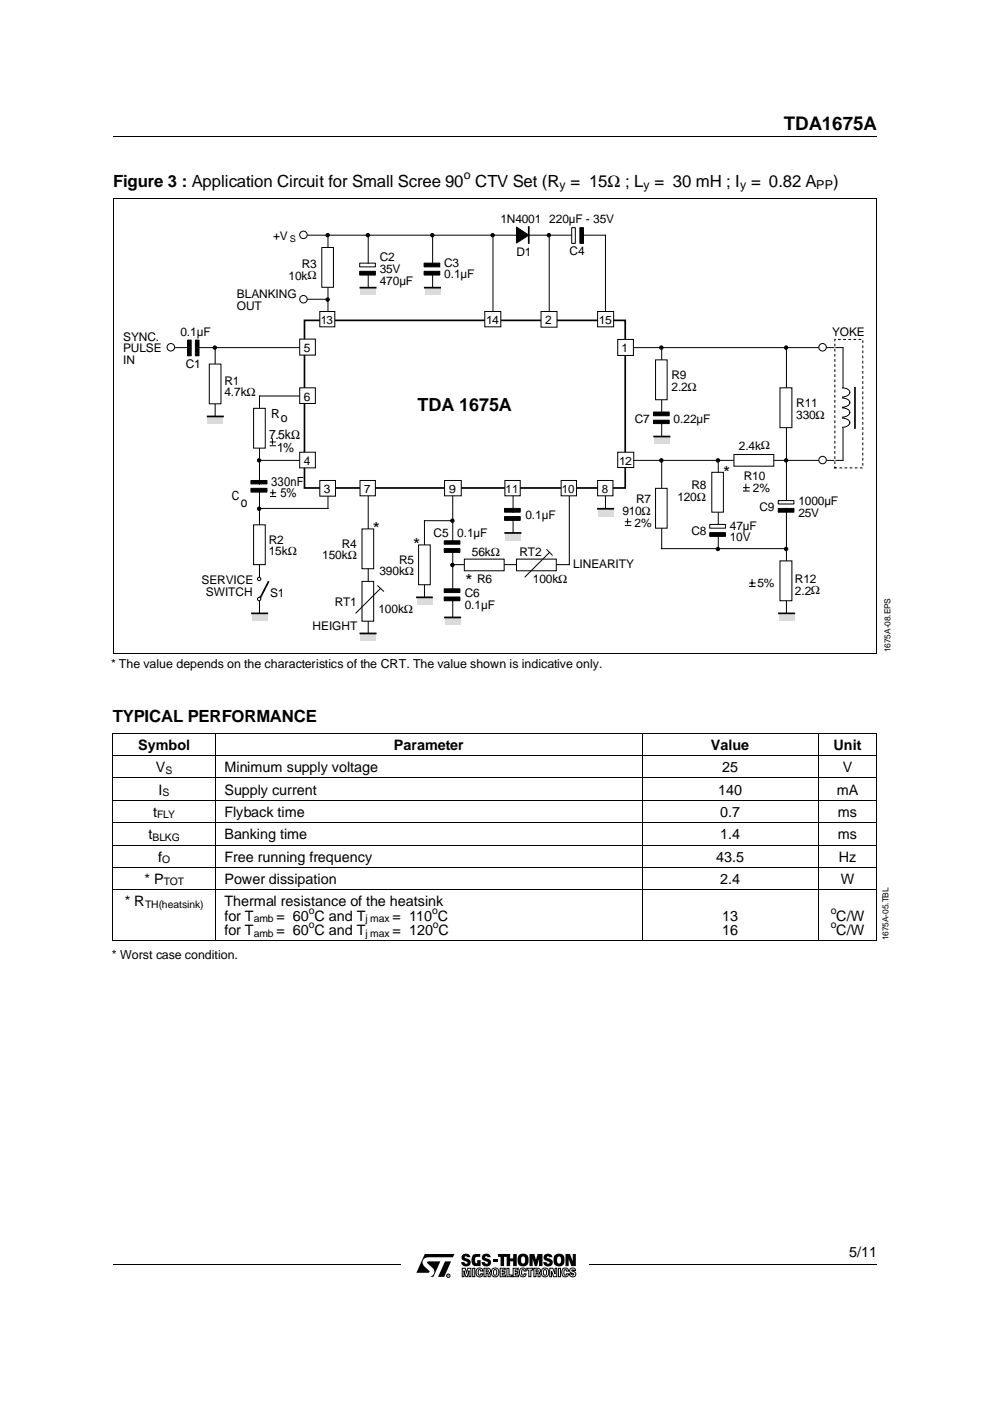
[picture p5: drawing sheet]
<svg xmlns="http://www.w3.org/2000/svg" width="210mm" height="297mm" viewBox="0 0 210 297" stroke-linecap="round" stroke-linejoin="round" font-family="sans-serif">
<g fill="none" stroke="#000" stroke-width=".21">
<path d="M23.9 155.5h162M23.9 155.4v44.1M45.7 155.5v44M136.1 155.5v44M173.5 155.5v44M185.9 155.4v44.1M23.9 160.3h162M23.9 164.9h162M23.9 169.7h162M23.9 174.4h162M23.9 179.2h162M23.9 183.9h162"/>
<path d="M23.9 188.6h162M23.9 199.5h162"/>
</g>
<g fill="#fff">
<path d="M23.7 200.8v3.9z"/>
<path d="M23.7 200.8h78.5z"/>
<path d="M23.7 204.7h78.5z"/>
<path d="M102.2 200.8v3.9z"/>
<path d="M186.8 179.2v20.2z"/>
<path d="M186.8 179.2h4.5z"/>
<path d="M186.8 199.4h4.5z"/>
<path d="M191.3 179.2v20.2z"/>
</g>
<path d="M24 42.1h161.9M24 42v96.6M185.9 42v96.6M131.8 73.7h46.9M140.3 73.7v13.7M131.8 97.6h46.9M24 138.6h161.9" fill="none" stroke="#000" stroke-width=".21"/>
<path d="M139 76.3h2.4v8.5h-2.4z" fill="#fff" stroke="#000" stroke-width=".21"/>
<path d="M138.6 87.4h3.3v.7h-3.3zM138.6 89.1h3.3v.7h-3.3z" fill="#000" stroke="#000" stroke-width=".21"/>
<path d="M178.6 82.2a1.29 1.29 0 0 1 1.6 1 1.42 1.42 0 0 1-1.6 1M178.6 84.4a1.29 1.29 0 0 1 1.6 1 1.42 1.42 0 0 1-1.6 .9M178.6 86.5a1.29 1.29 0 0 1 1.6 1 1.42 1.42 0 0 1-1.6 .9M178.6 88.7a1.29 1.29 0 0 1 1.6 1 1.42 1.42 0 0 1-1.6 .9" fill="none" stroke="#000" stroke-width=".21"/>
<path d="M138.7 92.6h3.3v1.6h-3.3z" fill="#dbdbdb"/>
<path d="M138.7 92.6h3.3" fill="none" stroke="#000" stroke-width=".36"/>
<g fill="#000" stroke="#000" stroke-width=".21">
<circle cx="140.2" cy="73.7" r=".36"/>
<circle cx="140.2" cy="97.6" r=".36"/>
<circle cx="152.2" cy="97.6" r=".36"/>
</g>
<path d="M140.3 89.9v2.6" fill="none" stroke="#000" stroke-width=".21"/>
<path d="M155.6 96.4h8.5v2.4h-8.5z" fill="#fff" stroke="#000" stroke-width=".21"/>
<circle cx="166.7" cy="97.6" r=".36" fill="#000" stroke="#000" stroke-width=".21"/>
<path d="M166.7 73.7v32.4" fill="none" stroke="#000" stroke-width=".21"/>
<path d="M165.4 82.2h2.5v8.5h-2.5z" fill="#fff" stroke="#000" stroke-width=".21"/>
<g fill="#fff" stroke="#000" stroke-width=".21">
<circle cx="174.4" cy="73.6" r=".79"/>
<circle cx="174.4" cy="97.5" r=".79"/>
</g>
<path d="M177 72h5.9v27.2h-5.9z" fill="none" stroke="#fff" stroke-width=".21"/>
<path d="M177 72h5.9v27.2h-5.9z" fill="none" stroke="#000" stroke-width=".21" stroke-dasharray=".4 .7"/>
<path d="M178.7 73.7v8.5M140.3 97.6v18.7M152.3 97.6v13.6M178.7 90.7v6.9M166.7 107.8v22.2" fill="none" stroke="#000" stroke-width=".21"/>
<path d="M181.3 82.2v8.5" fill="none" stroke="#000" stroke-width=".36"/>
<path d="M150.5 111.2h3.3v.8h-3.3z" fill="#fff" stroke="#000" stroke-width=".21"/>
<path d="M150.5 112.9h3.3v.8h-3.3z" fill="#000" stroke="#000" stroke-width=".21"/>
<g fill="#fff" stroke="#000" stroke-width=".21">
<path d="M139 103.5h2.4v8.5h-2.4z"/>
<path d="M150.9 100.1h2.5v8.5h-2.5z"/>
</g>
<circle cx="152.2" cy="116.4" r=".36" fill="#000" stroke="#000" stroke-width=".21"/>
<path d="M140.3 116.3h26.4M152.3 113.8v2.5" fill="none" stroke="#000" stroke-width=".21"/>
<path d="M165.4 118.9h2.5v8.5h-2.5z" fill="#fff" stroke="#000" stroke-width=".21"/>
<path d="M165.2 130h3.3v1.7h-3.3z" fill="#dbdbdb"/>
<path d="M165.2 130h3.2" fill="none" stroke="#000" stroke-width=".36"/>
<circle cx="166.7" cy="116.4" r=".36" fill="#000" stroke="#000" stroke-width=".21"/>
<path d="M165 106.1h3.3v.8h-3.3z" fill="#fff" stroke="#000" stroke-width=".21"/>
<path d="M165 107.8h3.3v.8h-3.3z" fill="#000" stroke="#000" stroke-width=".21"/>
<path d="M64.4 49.9h57.2M69.5 49.9v17M55 84h8.5M157.6 103.4h1.3M157.6 104.1h1.3M158.1 102.7v1.2M158.9 123.6h1.2M158.9 124.3h1.2M159.4 122.9v1.2" fill="none" stroke="#000" stroke-width=".21"/>
<path d="M64.6 67.9h68v35.6h-68z" fill="#fff" stroke="#000" stroke-width=".36"/>
<path d="M108.8 110.4v3.4" fill="none" stroke="#000" stroke-width=".21"/>
<path d="M131 72h3.3v3.4h-3.3z" fill="#fff" stroke="#000" stroke-width=".21"/>
<path d="M109.5 48.1l2.6 1.8-2.6 1.6z" fill-rule="evenodd" fill="#000" stroke="#000" stroke-width=".21"/>
<path d="M112.1 48.1v3.4" fill="none" stroke="#000" stroke-width=".36"/>
<g fill="#fff" stroke="#000" stroke-width=".21">
<path d="M114.7 66h3.4v3.4h-3.4z"/>
<path d="M67.8 66h3.2v3.3h-3.2z"/>
<path d="M102.8 66h3.4v3.3h-3.4z"/>
<path d="M126.7 66h3.4v3.3h-3.4z"/>
<path d="M131 95.9h3.4v3.2h-3.4z"/>
</g>
<path d="M78.1 104.4v30.7M96 104.4v10.3M108.8 104.4v4.3M120.7 103.5v16.2M128.4 104.4v3.4" fill="none" stroke="#000" stroke-width=".21"/>
<g fill="#fff" stroke="#000" stroke-width=".21">
<path d="M76.3 101.9h3.3v3.2h-3.3z"/>
<path d="M126.7 101.9h3.3v3.2h-3.3z"/>
<path d="M94.3 101.9h3.5v3.2h-3.5z"/>
<path d="M119 101.9h3.2v3.2h-3.2z"/>
<path d="M107 101.9h3.3v3.2h-3.3z"/>
</g>
<path d="M107 107.8h3.3v.8h-3.3zM107 109.5h3.3v.8h-3.3z" fill="#000" stroke="#000" stroke-width=".21"/>
<path d="M107.1 113h3.3v1.6h-3.3z" fill="#dbdbdb"/>
<path d="M107.1 113h3.3" fill="none" stroke="#000" stroke-width=".36"/>
<path d="M90 110.4v16.2M96 119.7h24.7M96 127.4v3.4" fill="none" stroke="#000" stroke-width=".21"/>
<path d="M98.4 118.5h8.5v2.5h-8.5z" fill="#fff" stroke="#000" stroke-width=".21"/>
<g fill="#000" stroke="#000" stroke-width=".21">
<circle cx="95.9" cy="110.4" r=".36"/>
<circle cx="95.9" cy="119.8" r=".36"/>
</g>
<path d="M94.2 114.7h3.3v.7h-3.3zM94.2 116.3h3.3v.8h-3.3zM94.2 124.8h3.3v.8h-3.3zM94.2 126.6h3.3v.8h-3.3z" fill="#000" stroke="#000" stroke-width=".21"/>
<path d="M96 117.2v7.6" fill="none" stroke="#000" stroke-width=".21"/>
<path d="M126.8 107.9h3.3v1.6h-3.3z" fill="#dbdbdb"/>
<path d="M126.8 107.9h3.2" fill="none" stroke="#000" stroke-width=".36"/>
<path d="M94.3 130.9h3.4v1.6h-3.4z" fill="#dbdbdb"/>
<path d="M94.3 130.9h3.3" fill="none" stroke="#000" stroke-width=".36"/>
<path d="M88.7 115.5h2.5v8.5h-2.5z" fill="#fff" stroke="#000" stroke-width=".21"/>
<path d="M90 110.4h6" fill="none" stroke="#000" stroke-width=".21"/>
<path d="M88.4 126.6h3.3v1.7h-3.3z" fill="#dbdbdb"/>
<path d="M88.4 126.6h3.2" fill="none" stroke="#000" stroke-width=".36"/>
<g fill="#fff" stroke="#000" stroke-width=".21">
<path d="M76.8 112.1h2.4v8.5h-2.4z"/>
<path d="M76.8 123.3h2.4v8.4h-2.4z"/>
<path d="M109.5 118.5h8.5v2.5h-8.5z"/>
</g>
<path d="M115.9 116.5l1.2 1.2M116.4 117.2l-5.1 5.1M80.1 124.2l1.2 1.1M80.6 124.8l-5.1 5.2" fill="none" stroke="#000" stroke-width=".21"/>
<path d="M76.4 134.3h3.3v1.6h-3.3z" fill="#dbdbdb"/>
<path d="M76.4 134.3h3.3" fill="none" stroke="#000" stroke-width=".36"/>
<path d="M42 73.7h21.5M55 84v18.7M55 97.6h8.5M55 104.4v17.9M69.5 104.4v3.4" fill="none" stroke="#000" stroke-width=".21"/>
<g fill="#fff" stroke="#000" stroke-width=".21">
<path d="M63.5 95.9h3.4v3.3h-3.4z"/>
<path d="M63.5 82.2h3.4v3.3h-3.4z"/>
<path d="M67.8 101.9h3.3v3.3h-3.3z"/>
</g>
<path d="M56.9 123.4l-1.7 3.4" fill="none" stroke="#000" stroke-width=".36"/>
<path d="M55 126.6v4.2" fill="none" stroke="#000" stroke-width=".21"/>
<circle cx="54.9" cy="107.9" r=".36" fill="#000" stroke="#000" stroke-width=".21"/>
<circle cx="54.9" cy="122.7" r=".36" fill="#fff" stroke="#000" stroke-width=".21"/>
<path d="M55 107.8v14.5" fill="none" stroke="#000" stroke-width=".21"/>
<path d="M53.8 111.3h2.4v8.4h-2.4z" fill="#fff" stroke="#000" stroke-width=".21"/>
<circle cx="54.9" cy="127" r=".36" fill="#fff" stroke="#000" stroke-width=".21"/>
<path d="M53.4 130h3.3v1.7h-3.3z" fill="#dbdbdb"/>
<path d="M53.4 130h3.3" fill="none" stroke="#000" stroke-width=".36"/>
<path d="M53.2 101.9h3.4v.7h-3.4zM53.2 103.5h3.4v.8h-3.4z" fill="#000" stroke="#000" stroke-width=".21"/>
<path d="M53.8 86.6h2.4v8.4h-2.4z" fill="#fff" stroke="#000" stroke-width=".21"/>
<circle cx="54.9" cy="97.6" r=".36" fill="#000" stroke="#000" stroke-width=".21"/>
<path d="M55 107.8h14.5" fill="none" stroke="#000" stroke-width=".21"/>
<path d="M63.5 71.9h3.4v3.4h-3.4z" fill="#fff" stroke="#000" stroke-width=".21"/>
<path d="M44 88.3h3.4v1.6h-3.4z" fill="#dbdbdb"/>
<path d="M44 88.3h3.3" fill="none" stroke="#000" stroke-width=".36"/>
<circle cx="45.5" cy="73.7" r=".36" fill="#000" stroke="#000" stroke-width=".21"/>
<path d="M39.8 72.1h.7v3.3h-.7zM41.4 72.1h.8v3.3h-.8z" fill="#000" stroke="#000" stroke-width=".21"/>
<path d="M37.1 73.7h3.4" fill="none" stroke="#000" stroke-width=".21"/>
<circle cx="36.2" cy="73.6" r=".79" fill="#fff" stroke="#000" stroke-width=".21"/>
<path d="M45.6 73.7v14.5" fill="none" stroke="#000" stroke-width=".21"/>
<g fill="#fff" stroke="#000" stroke-width=".21">
<path d="M44.4 77.2h2.4v8.4h-2.4z"/>
<path d="M68.2 52.5h2.5v8.4h-2.5z"/>
</g>
<g fill="#000" stroke="#000" stroke-width=".21">
<circle cx="69.5" cy="49.9" r=".36"/>
<circle cx="69.5" cy="63.5" r=".36"/>
</g>
<path d="M64.4 63.4h5.1" fill="none" stroke="#000" stroke-width=".21"/>
<circle cx="64.3" cy="63.4" r=".79" fill="#fff" stroke="#000" stroke-width=".21"/>
<path d="M76.3 55.8h3.3v.8h-3.3z" fill="#fff" stroke="#000" stroke-width=".21"/>
<path d="M76.3 57.5h3.3v.8h-3.3z" fill="#000" stroke="#000" stroke-width=".21"/>
<path d="M78.1 58.4v2.5" fill="none" stroke="#000" stroke-width=".21"/>
<path d="M76.4 61h3.3v1.6h-3.3z" fill="#dbdbdb"/>
<path d="M76.4 61h3.3" fill="none" stroke="#000" stroke-width=".36"/>
<path d="M91.7 58.4v2.5" fill="none" stroke="#000" stroke-width=".21"/>
<path d="M90.1 61h3.3v1.6h-3.3z" fill="#dbdbdb"/>
<path d="M90.1 61h3.2" fill="none" stroke="#000" stroke-width=".36"/>
<path d="M89.9 55.8h3.3v.8h-3.3zM89.9 57.5h3.3v.8h-3.3z" fill="#000" stroke="#000" stroke-width=".21"/>
<path d="M104.5 49.9v16.1" fill="none" stroke="#000" stroke-width=".21"/>
<circle cx="64.3" cy="49.8" r=".79" fill="#fff" stroke="#000" stroke-width=".21"/>
<path d="M78.1 49.9v5.9M91.7 49.9v5.9" fill="none" stroke="#000" stroke-width=".21"/>
<g fill="#000" stroke="#000" stroke-width=".21">
<circle cx="78" cy="49.9" r=".36"/>
<circle cx="91.7" cy="49.9" r=".36"/>
</g>
<path d="M121.2 48.3h.8v3.3h-.8z" fill="#fff" stroke="#000" stroke-width=".21"/>
<path d="M122.9 48.3h.8v3.3h-.8z" fill="#000" stroke="#000" stroke-width=".21"/>
<path d="M116.4 49.9v16.1M123.2 49.9h5.2v16.1M57.3 93.7h1.1M57.3 94.5h1.1M57.8 93v1.2M57.3 104.5h1.2M57.3 105.3h1.2M57.8 103.8v1.2M132.6 110.6h1.2M132.6 111.4h1.2M133.1 110v1.1" fill="none" stroke="#000" stroke-width=".21"/>
<g fill="#000" stroke="#000" stroke-width=".21">
<circle cx="104.4" cy="49.9" r=".36"/>
<circle cx="116.4" cy="49.9" r=".36"/>
<circle cx="166.7" cy="73.7" r=".36"/>
</g>
<g fill="#fff">
<path d="M187.2 121v17.4z"/>
<path d="M187.2 121h3.1z"/>
<path d="M187.2 138.4h3.1z"/>
<path d="M190.3 121v17.4z"/>
<path d="M23.6 139.2v4.3z"/>
<path d="M23.6 139.2h109.9z"/>
<path d="M23.6 143.5h109.9z"/>
<path d="M133.5 139.2v4.3z"/>
</g>
<path d="M90 265.7h6.5l-2.3 5.2h-6.5z" fill="#fff"/>
<g fill="#000">
<path d="M90.1 265.9h6.2l-.3 .7h-5.2a1.11 1.11 0 0 0-1.2 .7 1.11 1.11 0 0 0 .5 1.3l.9 .8v.4l-2.7 .1zM90.6 267.5l2.8-.1-1.5 3.3h-.7a1.1 1.1 0 0 0 .6-1.8l-1.1-1zM94.3 267.4h1.3l-1.4 3.3h-1.3zM98.1 266a.98 .98 0 0 1 1.6 .6l-1.1-.2v.3l.5 .2a.81 .81 0 0 1 .7 .7 .81 .81 0 0 1-.5 .8 1.04 1.04 0 0 1-1.5-.8h.7l.2 .3h.4v-.3l-.5-.2a.77 .77 0 0 1-.7-.5 .77 .77 0 0 1 .2-.9zM100.4 266l1.4-.1v.6h-.7a.82 .82 0 0 0 0 1.4l.1-.7h.7v1.2h-1.1a1.32 1.32 0 0 1-.8-1.8zM102.4 266a.98 .98 0 0 1 1.6 .6l-1.1-.2v.3l.5 .2a.81 .81 0 0 1 .7 .7 .81 .81 0 0 1-.5 .8 1.04 1.04 0 0 1-1.5-.8h.7l.2 .3h.4v-.3l-.5-.2a.77 .77 0 0 1-.7-.5 .77 .77 0 0 1 .2-.9zM104.5 266.9h.9v.6h-.9zM105.6 265.9h2.6v.9h.6v-.9h.8v2.5h-.8v-1h-.6v1h-.8v-1.9h-.5v1.9h-.8v-1.9h-.5zM110 266.2l.3-.3 .6-.1v.6a.88 .88 0 0 0 0 1.5 .88 .88 0 0 0 0-1.5v-.6l.6 .1a1.64 1.64 0 0 1 0 2.5 1.34 1.34 0 0 1-1.5-.3 1.34 1.34 0 0 1-.2-1.6zM112.3 265.9h1l.3 1.2 .4-1.2h1v2.5h-.7v-1.5l-.4 1.5h-.5l-.5-1.5v1.5h-.6zM115.5 266a.98 .98 0 0 1 1.6 .6l-1.1-.2v.3l.5 .2a.81 .81 0 0 1 .7 .7 .81 .81 0 0 1-.5 .8 1.04 1.04 0 0 1-1.5-.8h.7l.2 .3h.4v-.3l-.5-.2a.77 .77 0 0 1-.7-.5 .77 .77 0 0 1 .2-.9zM117.6 266.2l.3-.3 .6-.1v.6a.88 .88 0 0 0 0 1.5 .88 .88 0 0 0 0-1.5v-.6l.6 .1a1.64 1.64 0 0 1 0 2.5 1.34 1.34 0 0 1-1.5-.3 1.34 1.34 0 0 1-.2-1.6z"/>
<path d="M119.9 265.9h1l.5 1.5v-1.5h.7v2.5h-1l-.5-1.5v1.5h-.7z"/>
<path d="M94.9 270.3v.2h.2zM94.9 270.3h.3v.4l-.1-.2-.2 .2z"/>
</g>
<g fill="none" stroke="#000" stroke-width=".21">
<path d="M23.9 29h162M24 268.2h61M98 268.9h.7l.2 .9 .3-.9h.6v1.8h-.4v-1.3l-.3 1.3h-.3l-.4-1.3v1.3h-.4zM100.2 268.9h.5v1.8h-.5zM101.2 269l.9-.1 .3 .6h-.5l-.2-.3a.74 .74 0 0 0 0 1.2l.2-.3h.5l-.3 .5h-.9l-.2-.3v-.8zM102.6 268.9h.9a.49 .49 0 0 1 .5 .4 .49 .49 0 0 1-.4 .6l.3 .2v.6h-.4v-.5l-.2-.2h-.2v.7h-.5zM103.1 269.2l.4 .1v.3l-.4 .1zM104.5 269l.5-.2a.95 .95 0 0 1 .8 1 .95 .95 0 0 1-.8 .9l-.5-.1-.2-.3-.1-.8zM104.8 269.3l.2-.1a.69 .69 0 0 1 0 1.2 .7 .7 0 0 1-.2-1.1zM106 268.9h1.1v.3h-.6v.4h.6v.4h-.6v.3h.7v.4h-1.2zM107.5 268.9h.4v1.4h.7v.4h-1.1zM108.8 268.9h1.1v.3h-.7v.4h.6v.4h-.6v.3h.7v.4h-1.1z"/>
<path d="M110.4 269l.9-.1 .2 .6h-.4l-.2-.3a.73 .73 0 0 0 0 1.2l.2-.3h.4l-.2 .5h-.9l-.3-.6 .1-.8zM111.7 268.9h1.2v.4h-.3v1.4h-.5v-1.4h-.4zM113.2 268.9h.9a.49 .49 0 0 1 .5 .4 .49 .49 0 0 1-.4 .6l.3 .2v.6h-.4v-.5l-.2-.2h-.3v.7h-.4zM113.6 269.2l.5 .1v.3l-.5 .1zM115.1 269l.4-.2a.95 .95 0 0 1 .8 1 .95 .95 0 0 1-.8 .9l-.4-.1-.3-.3v-.8zM115.3 269.3l.2-.1a.69 .69 0 0 1 0 1.2 .7 .7 0 0 1-.2-1.1zM116.6 268.9h.6l.5 1.2v-1.2h.3v1.8h-.6l-.5-1.2v1.2h-.3zM118.4 268.9h.4v1.8h-.4zM119.4 269l.9-.1 .2 .6h-.4l-.2-.3a.74 .74 0 0 0 0 1.2l.2-.3h.4l-.2 .5h-.9l-.3-.6 .1-.8zM120.9 269a.67 .67 0 0 1 1.1 .4l-.6-.2-.2 .2 .2 .1a.66 .66 0 0 1 .7 .6 .66 .66 0 0 1-.5 .7 .66 .66 0 0 1-.8-.4l-.1-.3h.5l.1 .2h.3l-.1-.3a.61 .61 0 0 1-.6-.3 .61 .61 0 0 1 0-.7zM124.9 268.2h61"/>
<circle cx="95.1" cy="270.5" r=".36"/>
</g>
<text font-size="4" x="166.2" y="27.7">TDA1675A</text>
<g font-size="3.8">
<text x="88.5" y="87.1">TDA 1675A</text>
<text x="153.3" y="101.5">*</text>
<text x="79.1" y="113.5">*</text>
<text x="87.6" y="116.9">*</text>
<text x="98.7" y="124.6">*</text>
</g>
<g font-size="3.6">
<text x="24" y="39.7">Figure 3 : Application Circuit for Small Scree 90 CTV Set (R = 15Ω ; L = 30 mH ; I = 0.82 A</text>
<text x="176.6" y="39.7">)</text>
<text x="23.9" y="153">TYPICAL PERFORMANCE</text>
</g>
<g font-size="3">
<text x="51" y="107.5">o</text>
<text x="29.3" y="159.1">Symbol</text>
<text x="83.5" y="159.1">Parameter</text>
<text x="150.7" y="159.1">Value</text>
<text x="176.7" y="159.1">Unit</text>
<text x="33" y="163.7">V</text>
<text x="47.6" y="163.7">Minimum supply voltage</text>
<text x="153.1" y="163.7">25</text>
<text x="178.7" y="163.7">V</text>
<text x="32.4" y="173.2">t</text>
<text x="33.6" y="168.5">I</text>
<text x="47.6" y="168.5">Supply current</text>
<text x="47.6" y="173.2">Flyback time</text>
<text x="152.3" y="168.5">140</text>
<text x="152.7" y="173.2">0.7</text>
<text x="177.4" y="168.5">mA</text>
<text x="177.7" y="173.2">ms</text>
<text x="31.5" y="177.9">t</text>
<text x="47.6" y="177.9">Banking time</text>
<text x="152.7" y="177.9">1.4</text>
<text x="177.7" y="177.9">ms</text>
<text x="33.5" y="182.7">f</text>
<text x="47.6" y="182.7">Free running frequency</text>
<text x="151.8" y="182.7">43.5</text>
<text x="177.8" y="182.7">Hz</text>
<text x="30.7" y="187.4">* P</text>
<text x="47.6" y="187.4">Power dissipation</text>
<text x="152.7" y="187.4">2.4</text>
<text x="178.3" y="187.4">W</text>
<text x="26.4" y="192.1">* R</text>
<text x="47.6" y="192.1">Thermal resistance of the heatsink</text>
<text x="47.6" y="195.2">for T</text>
<text x="58.6" y="195.2">= 60 C and T</text>
<text x="83.2" y="195.2">= 110 C</text>
<text x="153.1" y="195.2">13</text>
<text x="177.3" y="195.2">C/W</text>
<text x="47.6" y="198.3">for T</text>
<text x="58.6" y="198.3">= 60 C and T</text>
<text x="83.2" y="198.3">= 120 C</text>
<text x="153.1" y="198.3">16</text>
<text x="177.3" y="198.3">C/W</text>
<text x="180" y="266.6">5/11</text>
</g>
<g font-size="2.7">
<text x="57.5" y="88.7">R</text>
<text x="59.6" y="89.4">o</text>
<text x="57" y="93.1">7.5kΩ</text>
<text x="58.8" y="95.9">1%</text>
<text x="49.2" y="106">C</text>
<text x="57.5" y="103">330nF</text>
<text x="59.4" y="105.4">5%</text>
</g>
<g font-size="2.6">
<text x="98.3" y="38">o</text>
<text x="118.6" y="40">y</text>
<text x="136.4" y="40">y</text>
<text x="156.9" y="40">y</text>
<text x="173.1" y="40">PP</text>
<text x="23.6" y="141.6">* The value depends on the characteristics of the CRT. The value shown is indicative only.</text>
<text x="23.7" y="203.2">* Worst case condition.</text>
</g>
<g font-size="2.5">
<text x="106.1" y="47.2">1N4001</text>
<text x="116.4" y="47.2">220µF - 35V</text>
<text x="57.9" y="50.8">+V</text>
<text x="120.8" y="54">C4</text>
<text x="61.2" y="59.3">10kΩ</text>
<text x="64" y="56.8">R3</text>
<text x="80.5" y="55.4">C2</text>
<text x="80.5" y="57.9">35V</text>
<text x="94.2" y="56.6">C3</text>
<text x="94.2" y="59">0.1µF</text>
<text x="109.5" y="54.3">D1</text>
<text x="50.2" y="63.2">BLANKING</text>
<text x="50.2" y="65.7">OUT</text>
<text x="80.5" y="60.3">470µF</text>
<text x="38.2" y="71.2">0.1µF</text>
<text x="68" y="68.7">13</text>
<text x="103.1" y="68.7">14</text>
<text x="115.6" y="68.8">2</text>
<text x="127" y="68.7">15</text>
<text x="176.4" y="71.2">YOKE</text>
<text x="26.1" y="72.3">SYNC.</text>
<text x="26.1" y="74.7">PULSE</text>
<text x="26.1" y="77.2">IN</text>
<text x="64.4" y="74.6">5</text>
<text x="131.8" y="74.7">1</text>
<text x="39.4" y="78">C1</text>
<text x="47.6" y="81.6">R1</text>
<text x="142.4" y="80.3">R9</text>
<text x="142.4" y="82.8">2.2Ω</text>
<text x="47.6" y="84">4.7kΩ</text>
<text x="64.4" y="85">6</text>
<text x="134.6" y="89.6">C7</text>
<text x="142.8" y="89.6">0.22µF</text>
<text x="168.8" y="86.3">R11</text>
<text x="168.8" y="88.8">330Ω</text>
<text x="156.6" y="95.4">2.4kΩ</text>
<text x="64.4" y="98.6">4</text>
<text x="131.3" y="98.6">12</text>
<text x="157.7" y="101.7">R10</text>
<text x="68.7" y="104.5">3</text>
<text x="77.2" y="104.5">7</text>
<text x="95.2" y="104.5">9</text>
<text x="107.2" y="104.5">11</text>
<text x="119.1" y="104.5">10</text>
<text x="127.6" y="104.5">8</text>
<text x="134.9" y="106.6">R7</text>
<text x="143.6" y="106.2">120Ω</text>
<text x="146.6" y="103.8">R8</text>
<text x="159.6" y="104.3">2%</text>
<text x="169.3" y="107.1">1000µF</text>
<text x="91.9" y="113.9">C5</text>
<text x="96.9" y="113.9">0.1µF</text>
<text x="111.4" y="110">0.1µF</text>
<text x="132" y="109.1">910Ω</text>
<text x="134.5" y="111.7">2%</text>
<text x="146.6" y="113.4">C8</text>
<text x="154.7" y="112.3">47µF</text>
<text x="161" y="108.3">C9</text>
<text x="169.3" y="109.6">25V</text>
<text x="57" y="115.2">R2</text>
<text x="57" y="117.7">15kΩ</text>
<text x="68.3" y="118.6">150kΩ</text>
<text x="72.5" y="116.1">R4</text>
<text x="84.6" y="119.5">R5</text>
<text x="100" y="118">56kΩ</text>
<text x="110.2" y="118">RT2</text>
<text x="154.7" y="114.7">10V</text>
<text x="42.7" y="123.8">SERVICE</text>
<text x="80.5" y="122">390kΩ</text>
<text x="101.2" y="123.7">R6</text>
<text x="113" y="123.7">100kΩ</text>
<text x="121.5" y="120.5">LINEARITY</text>
<text x="160.6" y="124.6">5%</text>
<text x="168.6" y="123.6">R12</text>
<text x="43.7" y="126.3">SWITCH</text>
<text x="57.3" y="126.6">S1</text>
<text x="71" y="128.5">RT1</text>
<text x="80.2" y="130">100kΩ</text>
<text x="98.5" y="126.6">C6</text>
<text x="98.5" y="129">0.1µF</text>
<text x="168.6" y="126.1">2.2Ω</text>
<text x="66.3" y="133.6">HEIGHT</text>
</g>
<g font-size="2.2">
<text x="35.1" y="164">S</text>
<text x="33.3" y="173.5">FLY</text>
<text x="34.5" y="168.8">S</text>
<text x="32.4" y="178.3">BLKG</text>
<text x="34.4" y="182.9">O</text>
<text x="34.7" y="187.7">TOT</text>
<text x="30.8" y="192.4">TH(heatsink)</text>
<text x="53.8" y="195.5">amb</text>
<text x="65.5" y="193.7">o</text>
<text x="65.5" y="196.7">o</text>
<text x="77.5" y="195.5">j max</text>
<text x="91.6" y="193.7">o</text>
<text x="91.8" y="196.7">o</text>
<text x="176.1" y="193.7">o</text>
<text x="176.1" y="196.7">o</text>
<text x="53.8" y="198.6">amb</text>
<text x="77.5" y="198.6">j max</text>
</g>
<text font-size="2" x="61.4" y="51.2">S</text>
<g font-size="1.8">
<text x="188.8" y="138.3" transform="rotate(-90 188.8 138.3)">1675A-08.EPS</text>
<text x="188.4" y="199.4" transform="rotate(-90 188.4 199.4)">1675A-05.TBL</text>
</g>
</svg>
